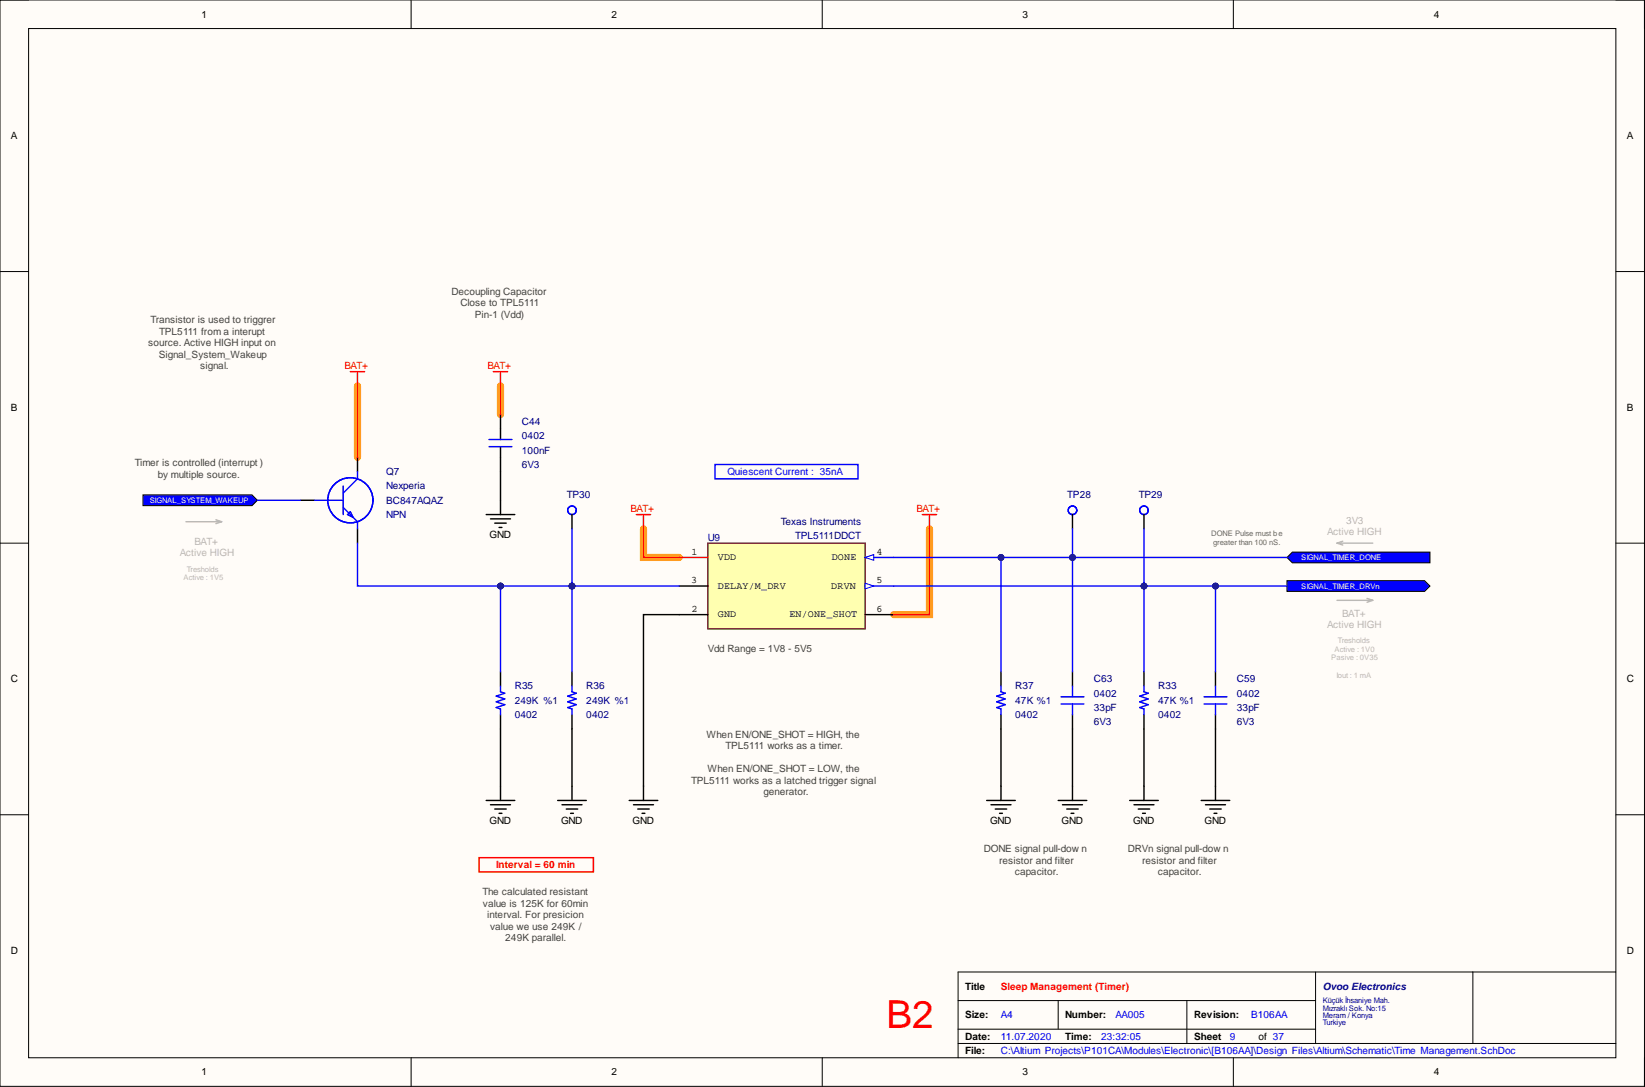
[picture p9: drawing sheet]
<svg xmlns="http://www.w3.org/2000/svg" width="292mm" height="193mm" viewBox="0 0 292 193" stroke-linecap="round" stroke-linejoin="round" font-family="sans-serif">
<path d="M0 0h292v192.9h-292z" fill-rule="evenodd" fill="#fffcf8"/>
<path d="M0 0h292v192.9h-292z" fill="none" stroke="#000" stroke-width=".18"/>
<path d="M5.1 5.1h281.8v182.7h-281.8z" fill-rule="evenodd" fill="#fffcf8"/>
<g fill="none" stroke="#000" stroke-width=".18">
<path d="M0 0h5.1M73 0v5.1M146 0v5.1M219 0v5.1M286.9 0h5.1v5.1M5.1 5.1h281.8v182.7h-281.8zM0 48.2h5.1M286.9 48.2h5.1M0 96.4h5.1M286.9 96.4h5.1M0 144.6h5.1M286.9 144.6h5.1"/>
<path d="M170.1 177.6h63.5M187.9 177.6v5.1M210.8 177.6v7.6M233.6 172.6v12.6M261.5 172.6v12.6M286.9 172.6h-116.8v15.2M73 187.8v5.1M146 187.8v5.1M170.1 185.2h116.8M170.1 182.7h63.5M219 187.8v5.1M292 187.8v5.1"/>
</g>
<path d="M63.5 68.5v12.7M88.9 68.5v5.1M114.3 93.9v5.1h6.3M165 93.9v15.2h-6.3" fill="none" stroke="#f90" stroke-width="1.3"/>
<path d="M85.1 152.3h20.3v2.5h-20.3z" fill="none" stroke="#f00" stroke-width=".25"/>
<path d="M125.7 96.4h27.9v15.2h-27.9z" fill-rule="evenodd" fill="#ffffb0"/>
<path d="M125.7 96.4h27.9v15.2h-27.9z" fill="none" stroke="#800000" stroke-width=".25"/>
<path d="M120.6 99h5.1" fill="none" stroke="#f00" stroke-width=".25"/>
<path d="M120.6 109.1h5.1M120.6 104h5.1M153.6 109.1h5.1" fill="none" stroke="#000" stroke-width=".25"/>
<path d="M153.6 104h5.1" fill="none" stroke="#00f" stroke-width=".25"/>
<path d="M153.6 103.5l1.5 .5-1.5 .5z" fill="#f8fcff"/>
<path d="M153.6 103.5l1.5 .5-1.5 .5z" fill="none" stroke="#00f" stroke-width=".18"/>
<path d="M153.6 99h5.1" fill="none" stroke="#00f" stroke-width=".25"/>
<path d="M153.6 99l1.5-.5v1z" fill="#f8fcff"/>
<path d="M153.6 99l1.5-.5v1z" fill="none" stroke="#00f" stroke-width=".18"/>
<g fill="none" stroke="#000" stroke-width=".25">
<path d="M88.9 73.6v4.4M88.9 79.3v4.4M86.3 91.3h5.1M87.1 92.1h3.5M87.9 92.9h2M88.6 93.6h.5M88.9 88.8v2.5M177.7 119.3v2.5M190.4 119.3v2.5M203.1 119.3v2.5M215.8 119.3v2.5M114.3 139.6v2.5"/>
<path d="M177.7 126.9v2.5M177.7 139.6v2.5M190.4 126.9v2.5M190.4 139.6v2.5M203.1 126.9v2.5M203.1 139.6v2.5M215.8 126.9v2.5M215.8 139.6v2.5M111.7 142.1h5.1M112.5 142.9h3.5M113.2 143.6h2.1M114 144.4h.5"/>
<path d="M175.2 142.1h5.1M176 142.9h3.5M176.7 143.6h2.1M177.5 144.4h.5M187.9 142.1h5.1M188.7 142.9h3.5M189.4 143.6h2.1M190.2 144.4h.5M200.6 142.1h5.1M201.4 142.9h3.5M202.1 143.6h2M202.9 144.4h.5"/>
<path d="M213.3 142.1h5.1M214.1 142.9h3.5M214.8 143.6h2M215.6 144.4h.5"/>
</g>
<g fill="none" stroke="#00f" stroke-width=".25">
<path d="M86.8 78h4.1M86.8 79.3h4.1M127 82.5h25.4v2.5h-25.4zM177.7 121.8v1l.8 .3-1.5 .5 1.5 .5-1.5 .5 1.5 .5-1.5 .5 .7 .3v1M188.4 123.7h4.1M188.4 125h4.1M190.4 121.8v1.9M190.4 125v1.9M203.1 121.8v1l.8 .3-1.5 .5 1.5 .5-1.5 .5 1.5 .5-1.5 .5 .7 .3v1M213.8 123.7h4.1M213.8 125h4.1M215.8 121.8v1.9"/>
<path d="M215.8 125v1.9"/>
</g>
<path d="M87.6 66h2.5M88.9 66v2.5M113 91.3h2.5M114.3 91.3v2.6" fill="none" stroke="#f00" stroke-width=".25"/>
<path d="M237.4 96.4h6.4M237.4 96.4l1 .4M238.4 96.1l-1 .3M237.4 106.6h6.4M242.7 106.2l1.1 .4M243.8 106.6l-1.1 .3" fill="none" stroke="#b7b7b7" stroke-width=".25"/>
<path d="M228.5 99l1-1h24.4v1.9h-24.4z" fill-rule="evenodd" fill="#00f"/>
<path d="M228.5 99l1-1h24.4v1.9h-24.4z" fill="none" stroke="#000" stroke-width=".18"/>
<path d="M228.5 103.1h24.5l.9 .9-.9 1h-24.5z" fill-rule="evenodd" fill="#00f"/>
<path d="M228.5 103.1h24.5l.9 .9-.9 1h-24.5z" fill="none" stroke="#000" stroke-width=".18"/>
<g fill="none" stroke="#000" stroke-width=".25">
<path d="M53.3 88.8h2.6M63.5 81.2v2.5M63.5 93.9v2.5M88.9 119.3v2.5M101.6 119.3v2.5M88.9 126.9v2.5M88.9 139.6v2.5M101.6 126.9v2.5M101.6 139.6v2.5M86.3 142.1h5.1M87.1 142.9h3.5M87.9 143.6h2"/>
<path d="M88.6 144.4h.5M99 142.1h5.1M99.8 142.9h3.5M100.6 143.6h2M101.3 144.4h.5"/>
</g>
<g fill="none" stroke="#00f" stroke-width=".25">
<path d="M55.9 88.8h5M60.9 86.3v5M60.9 90.1l2.6 2.5v1.3M61.7 91.3l.5-.5 .5 1.1zM63.5 83.7v1.3l-2.6 2.5M88.9 121.8v1l.7 .3-1.5 .5 1.5 .5-1.5 .5 1.5 .5-1.5 .5 .8 .3v1M101.6 121.8v1l.7 .3-1.5 .5 1.5 .5-1.5 .5 1.5 .5-1.5 .5 .8 .3v1"/>
<circle cx="62.2" cy="88.8" r="4"/>
</g>
<path d="M62.2 66h2.5M63.5 66v2.5M163.8 91.3h2.5M165 91.3v2.6" fill="none" stroke="#f00" stroke-width=".25"/>
<path d="M33 92.6h6.4M38.3 92.3l1.1 .3M39.4 92.6l-1.1 .4" fill="none" stroke="#b7b7b7" stroke-width=".25"/>
<path d="M25.4 87.9h19.4l.9 .9-.9 1h-19.4z" fill-rule="evenodd" fill="#00f"/>
<path d="M25.4 87.9h19.4l.9 .9-.9 1h-19.4z" fill="none" stroke="#000" stroke-width=".18"/>
<g fill="none" stroke="#00f" stroke-width=".25">
<path d="M215.8 104v15.3"/>
<circle cx="101.6" cy="90.6" r=".76"/>
<circle cx="190.4" cy="90.6" r=".76"/>
<circle cx="203.1" cy="90.6" r=".76"/>
</g>
<path d="M101.6 91.3v2.6M190.4 91.3v2.6M203.1 91.3v2.6" fill="none" stroke="#000" stroke-width=".25"/>
<circle cx="215.8" cy="104" r=".51" fill="#000080"/>
<circle cx="215.8" cy="104" r=".51" fill="none" stroke="#000080" stroke-width=".18"/>
<path d="M45.7 88.8h7.6M63.5 96.4v7.6h25.4" fill="none" stroke="#00f" stroke-width=".25"/>
<circle cx="88.9" cy="104" r=".51" fill="#000080"/>
<circle cx="88.9" cy="104" r=".51" fill="none" stroke="#000080" stroke-width=".18"/>
<path d="M88.9 104h12.7" fill="none" stroke="#00f" stroke-width=".25"/>
<circle cx="88.9" cy="104" r=".51" fill="#000080"/>
<circle cx="88.9" cy="104" r=".51" fill="none" stroke="#000080" stroke-width=".18"/>
<circle cx="101.6" cy="104" r=".51" fill="#000080"/>
<circle cx="101.6" cy="104" r=".51" fill="none" stroke="#000080" stroke-width=".18"/>
<path d="M101.6 104h19" fill="none" stroke="#00f" stroke-width=".25"/>
<circle cx="101.6" cy="104" r=".51" fill="#000080"/>
<circle cx="101.6" cy="104" r=".51" fill="none" stroke="#000080" stroke-width=".18"/>
<path d="M120.6 109.1h-6.3v30.5" fill="none" stroke="#000" stroke-width=".25"/>
<path d="M114.3 93.9v5.1h6.3M165 93.9v15.2h-6.3" fill="none" stroke="#f00" stroke-width=".25"/>
<path d="M158.7 104h69.8" fill="none" stroke="#00f" stroke-width=".25"/>
<circle cx="215.8" cy="104" r=".51" fill="#000080"/>
<circle cx="215.8" cy="104" r=".51" fill="none" stroke="#000080" stroke-width=".18"/>
<circle cx="203.1" cy="104" r=".51" fill="#000080"/>
<circle cx="203.1" cy="104" r=".51" fill="none" stroke="#000080" stroke-width=".18"/>
<path d="M158.7 99h69.8" fill="none" stroke="#00f" stroke-width=".25"/>
<circle cx="190.4" cy="99" r=".51" fill="#000080"/>
<circle cx="190.4" cy="99" r=".51" fill="none" stroke="#000080" stroke-width=".18"/>
<circle cx="177.7" cy="99" r=".51" fill="#000080"/>
<circle cx="177.7" cy="99" r=".51" fill="none" stroke="#000080" stroke-width=".18"/>
<path d="M63.5 68.5v12.7" fill="none" stroke="#f00" stroke-width=".25"/>
<path d="M88.9 129.4v10.2" fill="none" stroke="#000" stroke-width=".25"/>
<path d="M88.9 104v15.3" fill="none" stroke="#00f" stroke-width=".25"/>
<circle cx="88.9" cy="104" r=".51" fill="#000080"/>
<circle cx="88.9" cy="104" r=".51" fill="none" stroke="#000080" stroke-width=".18"/>
<path d="M88.9 83.7v5.1M101.6 129.4v10.2" fill="none" stroke="#000" stroke-width=".25"/>
<path d="M88.9 68.5v5.1" fill="none" stroke="#f00" stroke-width=".25"/>
<path d="M101.6 104v15.3" fill="none" stroke="#00f" stroke-width=".25"/>
<circle cx="101.6" cy="104" r=".51" fill="#000080"/>
<circle cx="101.6" cy="104" r=".51" fill="none" stroke="#000080" stroke-width=".18"/>
<path d="M101.6 93.9v10.1" fill="none" stroke="#00f" stroke-width=".25"/>
<circle cx="101.6" cy="104" r=".51" fill="#000080"/>
<circle cx="101.6" cy="104" r=".51" fill="none" stroke="#000080" stroke-width=".18"/>
<path d="M177.7 129.4v10.2" fill="none" stroke="#000" stroke-width=".25"/>
<path d="M177.7 99v20.3" fill="none" stroke="#00f" stroke-width=".25"/>
<circle cx="177.7" cy="99" r=".51" fill="#000080"/>
<circle cx="177.7" cy="99" r=".51" fill="none" stroke="#000080" stroke-width=".18"/>
<path d="M190.4 129.4v10.2" fill="none" stroke="#000" stroke-width=".25"/>
<path d="M190.4 99v20.3" fill="none" stroke="#00f" stroke-width=".25"/>
<circle cx="190.4" cy="99" r=".51" fill="#000080"/>
<circle cx="190.4" cy="99" r=".51" fill="none" stroke="#000080" stroke-width=".18"/>
<path d="M190.4 93.9v5.1" fill="none" stroke="#00f" stroke-width=".25"/>
<circle cx="190.4" cy="99" r=".51" fill="#000080"/>
<circle cx="190.4" cy="99" r=".51" fill="none" stroke="#000080" stroke-width=".18"/>
<path d="M203.1 129.4v10.2" fill="none" stroke="#000" stroke-width=".25"/>
<path d="M203.1 104v15.3" fill="none" stroke="#00f" stroke-width=".25"/>
<circle cx="203.1" cy="104" r=".51" fill="#000080"/>
<circle cx="203.1" cy="104" r=".51" fill="none" stroke="#000080" stroke-width=".18"/>
<path d="M203.1 93.9v10.1" fill="none" stroke="#00f" stroke-width=".25"/>
<circle cx="203.1" cy="104" r=".51" fill="#000080"/>
<circle cx="203.1" cy="104" r=".51" fill="none" stroke="#000080" stroke-width=".18"/>
<path d="M215.8 129.4v10.2" fill="none" stroke="#000" stroke-width=".25"/>
<text font-size="6.9" fill="#f00" x="157.4" y="182.5">B2</text>
<g font-size="1.8">
<text x="35.8" y="3.1">1</text>
<text x="108.6" y="3.1">2</text>
<text x="181.6" y="3.1">3</text>
<text x="254.6" y="3.1">4</text>
<text x="1.9" y="24.7">A</text>
<text x="288.9" y="24.7">A</text>
<text x="1.9" y="72.9">B</text>
<text x="288.9" y="72.9">B</text>
<text x="86.9" y="95.5">GND</text>
<text x="122.8" y="98.5">1</text>
<text x="127.5" y="99.5">VDD</text>
<text x="147.7" y="99.5">DONE</text>
<text x="155.7" y="98.5">4</text>
<text x="122.7" y="103.5">3</text>
<text x="127.5" y="104.5">DELAY/M_DRV</text>
<text x="147.6" y="104.5">DRVN</text>
<text x="155.7" y="103.5">5</text>
<text x="122.8" y="108.6">2</text>
<text x="127.5" y="109.6">GND</text>
<text x="140.2" y="109.6">EN/ONE_SHOT</text>
<text x="155.7" y="108.6">6</text>
<text x="1.9" y="121.1">C</text>
<text x="288.9" y="121.1">C</text>
<text x="86.9" y="146.2">GND</text>
<text x="99.6" y="146.2">GND</text>
<text x="112.3" y="146.2">GND</text>
<text x="175.8" y="146.2">GND</text>
<text x="188.5" y="146.2">GND</text>
<text x="201.2" y="146.2">GND</text>
<text x="213.9" y="146.2">GND</text>
<text x="1.9" y="169.3">D</text>
<text x="288.9" y="169.3">D</text>
<text x="171.4" y="175.7">Title</text>
<text x="171.4" y="180.8">Size:</text>
<text x="171.4" y="184.6">Date:</text>
<text x="189.2" y="180.8">Number:</text>
<text x="189.2" y="184.6">Time:</text>
<text x="212" y="180.8">Revision:</text>
<text x="212" y="184.6">Sheet</text>
<text x="223.4" y="184.6">of 37</text>
<text x="35.8" y="190.9">1</text>
<text x="108.6" y="190.9">2</text>
<text x="171.4" y="187.1">File:</text>
<text x="181.6" y="190.9">3</text>
<text x="254.6" y="190.9">4</text>
</g>
<g font-size="1.8" fill="#434343">
<text x="80.2" y="52.4">Decoupling Capacitor</text>
<text x="26.7" y="57.4">Transistor is used to triggrer</text>
<text x="28.3" y="59.5">TPL5111 from a interupt</text>
<text x="81.8" y="54.4">Close to TPL5111</text>
<text x="84.3" y="56.4">Pin-1 (Vdd)</text>
<text x="26.3" y="61.5">source. Active HIGH input on</text>
<text x="28.2" y="63.5">Signal_System_Wakeup</text>
<text x="35.5" y="65.5">signal.</text>
<text x="24" y="82.8">Timer is controlled (interrupt )</text>
<text x="28" y="84.8">by multiple source.</text>
<text x="125.7" y="115.8">Vdd Range = 1V8 - 5V5</text>
<text x="125.4" y="131">When EN/ONE_SHOT = HIGH, the</text>
<text x="125.6" y="137.1">When EN/ONE_SHOT = LOW, the</text>
<text x="128.8" y="133.1">TPL5111 works as a timer.</text>
<text x="122.7" y="139.1">TPL5111 works as a latched trigger signal</text>
<text x="135.6" y="141.2">generator.</text>
<text x="174.7" y="151.3">DONE signal pull-dow n</text>
<text x="177.4" y="153.4">resistor and filter</text>
<text x="180.2" y="155.4">capacitor.</text>
<text x="200.3" y="151.3">DRVn signal pull-dow n</text>
<text x="202.8" y="153.4">resistor and filter</text>
<text x="205.6" y="155.4">capacitor.</text>
<text x="85.7" y="158.9">The calculated resistant</text>
<text x="85.7" y="161">value is 125K for 60min</text>
<text x="86.5" y="163">interval. For presicion</text>
<text x="87" y="165">value we use 249K /</text>
<text x="89.7" y="167.1">249K parallel.</text>
</g>
<g font-size="1.8" fill="#f00">
<text x="61.2" y="65.5">BAT+</text>
<text x="86.6" y="65.5">BAT+</text>
<text x="112" y="90.9">BAT+</text>
<text x="162.8" y="90.9">BAT+</text>
<text x="88.1" y="154.1">Interval = 60 min</text>
<text x="177.7" y="175.7">Sleep Management (Timer)</text>
</g>
<g font-size="1.8" fill="#000080">
<text x="92.7" y="78">0402</text>
<text x="92.7" y="75.4">C44</text>
<text x="92.7" y="80.5">100nF</text>
<text x="92.7" y="83.1">6V3</text>
<text x="68.6" y="86.9">Nexperia</text>
<text x="68.6" y="89.4">BC847AQAZ</text>
<text x="68.6" y="84.3">Q7</text>
<text x="100.6" y="88.4">TP30</text>
<text x="189.5" y="88.4">TP28</text>
<text x="202.2" y="88.4">TP29</text>
<text x="68.6" y="91.9">NPN</text>
<text x="138.6" y="93.2">Texas Instruments</text>
<text x="141.2" y="95.7">TPL5111DDCT</text>
<text x="125.7" y="96">U9</text>
<text x="91.4" y="124.9">249K %1</text>
<text x="91.4" y="122.4">R35</text>
<text x="104.1" y="124.9">249K %1</text>
<text x="104.1" y="122.4">R36</text>
<text x="180.3" y="124.9">47K %1</text>
<text x="180.3" y="122.4">R37</text>
<text x="194.2" y="123.7">0402</text>
<text x="194.2" y="121.1">C63</text>
<text x="205.7" y="124.9">47K %1</text>
<text x="205.7" y="122.4">R33</text>
<text x="219.6" y="123.7">0402</text>
<text x="219.6" y="121.1">C59</text>
<text x="91.4" y="127.5">0402</text>
<text x="104.1" y="127.5">0402</text>
<text x="180.3" y="127.5">0402</text>
<text x="194.2" y="126.2">33pF</text>
<text x="194.2" y="128.7">6V3</text>
<text x="205.7" y="127.5">0402</text>
<text x="219.6" y="126.2">33pF</text>
<text x="219.6" y="128.7">6V3</text>
<text x="234.9" y="175.7">Ovoo Electronics</text>
</g>
<g font-size="1.8" fill="#00f">
<text x="129.2" y="84.3">Quiescent Current : 35nA</text>
<text x="177.7" y="184.6">11.07.2020</text>
<text x="177.7" y="180.8">A4</text>
<text x="195.5" y="184.6">23:32:05</text>
<text x="198.1" y="180.8">AA005</text>
<text x="218.4" y="184.6">9</text>
<text x="222.2" y="180.8">B106AA</text>
<text x="177.7" y="187.1">C:\Altium Projects\P101CA\Modules\Electronic\[B106AA]\Design Files\Altium\Schematic\Time Management.SchDoc</text>
</g>
<g font-size="1.8" fill="#b7b7b7">
<text x="235.6" y="95">Active HIGH</text>
<text x="239" y="93">3V3</text>
<text x="31.9" y="98.8">Active HIGH</text>
<text x="34.5" y="96.8">BAT+</text>
<text x="235.6" y="111.5">Active HIGH</text>
<text x="238.3" y="109.5">BAT+</text>
</g>
<g font-size="1.4" fill="#fff">
<text x="26.6" y="89.3">SIGNAL_SYSTEM_WAKEUP</text>
<text x="231.1" y="99.5">SIGNAL_TIMER_DONE</text>
<text x="231.1" y="104.5">SIGNAL_TIMER_DRVn</text>
</g>
<g font-size="1.4" fill="#666">
<text x="215.1" y="95.2">DONE Pulse must be</text>
<text x="215.4" y="96.7">greater than 100 nS.</text>
</g>
<g font-size="1.4" fill="#b7b7b7">
<text x="33.2" y="101.5">Tresholds</text>
<text x="32.6" y="103">Active : 1V5</text>
<text x="236.4" y="117.2">Pasive : 0V35</text>
<text x="237" y="115.7">Active : 1V0</text>
<text x="237.6" y="114.2">Tresholds</text>
<text x="237.3" y="120.3">Iout : 1 mA</text>
</g>
<g font-size="1.4" fill="#000080">
<text x="234.9" y="178.1">Küçük İhsaniye Mah.</text>
<text x="234.9" y="179.4">MızraklıSok. No:15</text>
<text x="234.9" y="180.7">Meram / Konya</text>
<text x="234.9" y="181.9">Turkiye</text>
</g>
</svg>
